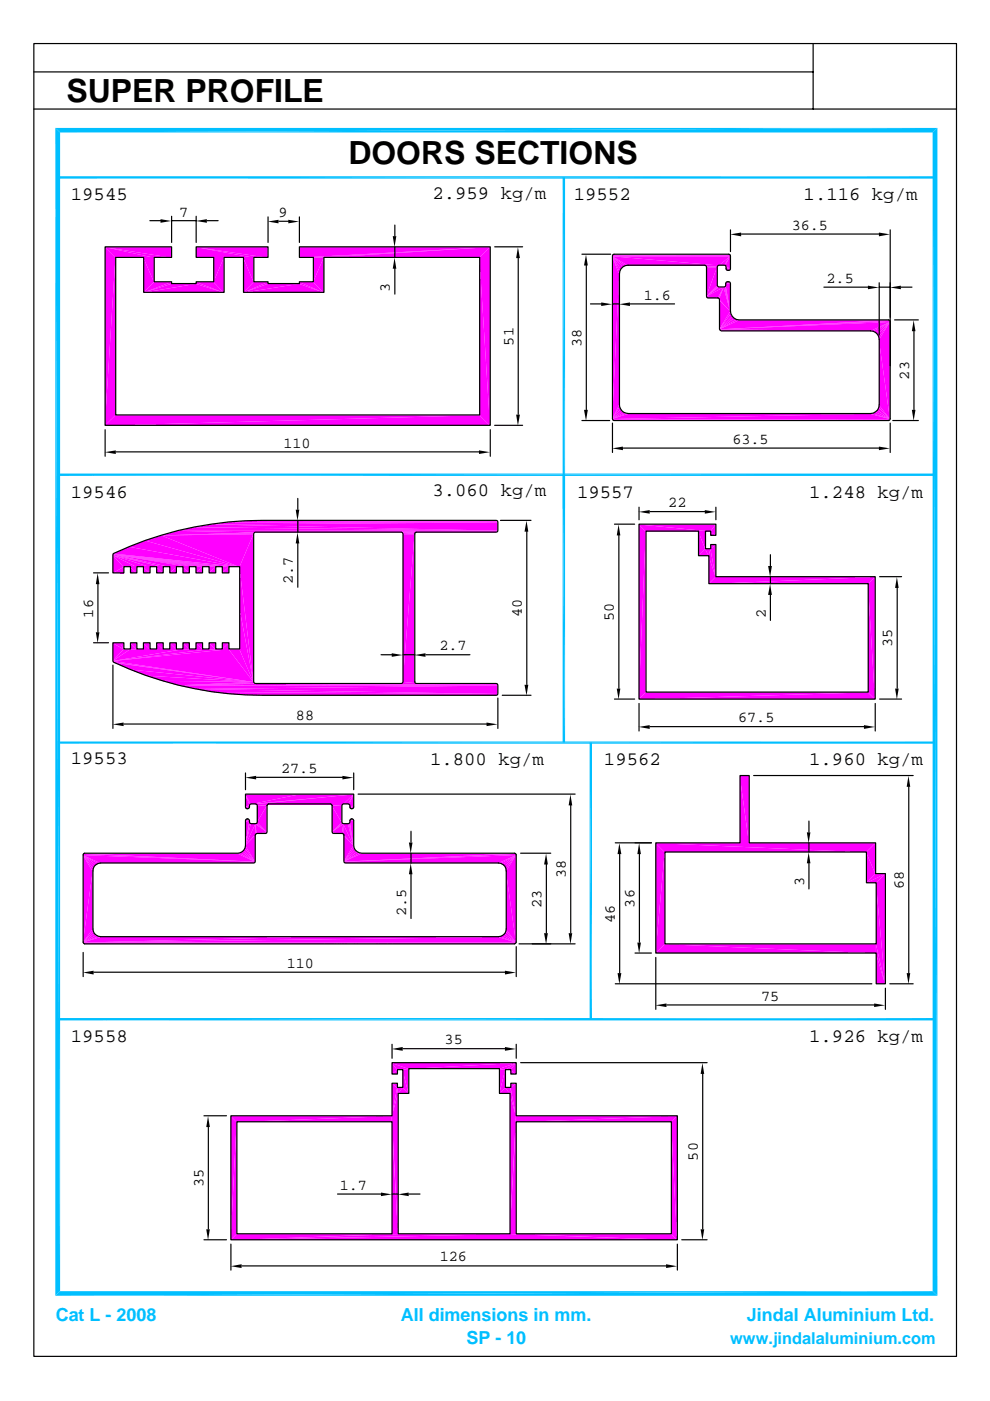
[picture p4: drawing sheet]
<svg xmlns="http://www.w3.org/2000/svg" width="210mm" height="297mm" viewBox="0 0 210 297" stroke-linecap="round" stroke-linejoin="round" font-family="sans-serif">
<path d="M129.8 88.9h58.9M129.8 89.1h58.8M130 89.2h58.5" fill="none" stroke="#f0f" stroke-width=".21"/>
<g fill="#f0f">
<path d="M129.8 88.8l54.7-1.1 4.2 1.1z"/>
<path d="M129.8 88.8l3.4-1.1h51.3z"/>
<path d="M129.8 88.8l2.9-1.1h.5z"/>
<path d="M184.5 87.7h.6l3.6 1.1z"/>
<path d="M129.8 88.8l2.4-1.3 .5 .2z"/>
<path d="M185.1 87.7l.5-.3 3.1 1.4z"/>
<path d="M129.8 88.8l2-1.6 .4 .3z"/>
<path d="M185.6 87.4l.4-.4 2.7 1.8z"/>
<path d="M131.5 86.8l.3 .4-2 1.6z"/>
<path d="M186.3 86.4l2.4 2.4-2.7-1.8z"/>
<path d="M131.3 86.3l.2 .5-1.7 2z"/>
<path d="M186.4 85.9l2.3 2.9-2.4-2.4z"/>
<path d="M131.3 85.8v.5l-1.5 2.5z"/>
<path d="M186.4 72l2.3 16.8-2.3-2.9z"/>
</g>
<path d="M152.6 70.1h31.9M152.7 70.2h31.8" fill="none" stroke="#f0f" stroke-width=".21"/>
<path d="M152.5 70h32" fill="none" stroke="#f0f" stroke-width=".38"/>
<g fill="#f0f">
<path d="M152.5 69.8l36.2-1.5-4.2 1.9z"/>
<path d="M184.5 70.2l4.2-1.9-3.6 2z"/>
<path d="M185.1 70.3l3.6-2-3.1 2.3z"/>
<path d="M185.6 70.6l3.1-2.3-2.7 2.7z"/>
<path d="M188.7 68.3l-2.4 3.2-.3-.5z"/>
<path d="M188.7 68.3l-2.3 3.7-.1-.5z"/>
<path d="M188.7 68.3v20.5l-2.3-16.8z"/>
<path d="M152.5 69.8l36.1-1.7 .1 .2z"/>
<path d="M152.5 69.8l36-1.9 .1 .2z"/>
<path d="M152.5 69.8l36-1.9z"/>
<path d="M152.5 69.8l4.2-1.9h31.6z"/>
<path d="M152.5 69.8l3.6-2 .6 .1z"/>
<path d="M152.5 69.8l3.1-2.3 .5 .3z"/>
<path d="M152.5 69.8l2.7-2.7 .4 .4z"/>
<path d="M154.9 66.6l.3 .5-2.7 2.7z"/>
<path d="M154.8 66l.1 .6-2.4 3.2z"/>
<path d="M152.5 63.6l2.3 2.4-2.3 3.8z"/>
<path d="M152.4 63.4l2.4 2.6z"/>
</g>
<path d="M149.8 63.1h2.3M149.9 63.2h2.2" fill="none" stroke="#f0f" stroke-width=".21"/>
<path d="M149.7 63h2.4" fill="none" stroke="#f0f" stroke-width=".38"/>
<g fill="#f0f">
<path d="M149.7 62.9l3.7-2-1.3 2.3z"/>
<path d="M153.4 60.9l-1.1 2.4-.2-.1z"/>
<path d="M153.4 60.9l-1 2.5-.1-.1z"/>
<path d="M153.4 60.9l1.4 5.1-2.4-2.6z"/>
<path d="M149.7 62.9l2.7-2h1z"/>
<path d="M153.4 60.9h.2l1.2 5.1z"/>
<path d="M149.7 62.9l2.5-2h.2z"/>
<path d="M153.8 60.7l1 5.3-1.2-5.1z"/>
<path d="M149.7 62.9l2.4-2.2 .1 .2z"/>
<path d="M153.8 60.6l1 5.4z"/>
<path d="M149.7 62.9l2.3-2.3 .1 .1z"/>
<path d="M153.8 60.2l1 5.8z"/>
<path d="M153.8 60.2h1v5.8z"/>
<path d="M153.8 60l1 .2h-1z"/>
<path d="M153.8 60h1v.2z"/>
<path d="M154 59.8l.8 .2h-1z"/>
<path d="M154 59.8h.6l.2 .2z"/>
<path d="M154 59.8h.6z"/>
<path d="M154.2 59.8h.4z"/>
<path d="M131.3 58.2v27.6l-1.5 3z"/>
<path d="M154.1 57.3l.3 .1z"/>
<path d="M154.1 57.3h.5z"/>
<path d="M153.9 57.2l.7 .1z"/>
<path d="M153.9 57.2h.9l-.2 .1z"/>
<path d="M153.9 57l.9 .2h-.9z"/>
<path d="M153.9 57h.9v.2z"/>
<path d="M152 56.7v3.9l-2.3 2.3z"/>
<path d="M153.9 56.7l.9 .3h-.9z"/>
<path d="M149.7 56.7h2.3l-2.3 6.2z"/>
</g>
<path d="M149.7 56.6h2.4" fill="none" stroke="#f0f" stroke-width=".21"/>
<path d="M153.8 56.5l1 .5-.9-.3z" fill="#f0f"/>
<path d="M149.6 56.6h2.5M149.6 56.4h2.6" fill="none" stroke="#f0f" stroke-width=".21"/>
<path d="M153.7 56.3l1.1 .7z" fill="#f0f"/>
<path d="M133.1 56.3h19.3M149.5 56.4h2.7" fill="none" stroke="#f0f" stroke-width=".21"/>
<g fill="#f0f">
<path d="M129.8 54.3l22.6 2h-19.3z"/>
<path d="M129.8 54.3l3.3 2-.6 .1z"/>
<path d="M129.8 54.3l2.7 2.1-.5 .2z"/>
<path d="M129.8 54.3l2.2 2.3-.4 .5z"/>
<path d="M129.8 54.3l1.8 2.8-.2 .5z"/>
<path d="M129.8 54.3l1.6 3.3-.1 .6z"/>
<path d="M129.8 54.3l1.5 3.9-1.5 30.6z"/>
<path d="M129.8 54.3h25l-2.4 2z"/>
<path d="M152.4 56.3l2.4-2-1.3 2z"/>
<path d="M154.8 54.3l-1.1 2h-.2z"/>
<path d="M154.8 54.3v2.7l-1.1-.7z"/>
</g>
<path d="M129.8 54.2h25M129.8 54.1h25M130 54h24.6" fill="none" stroke="#f0f" stroke-width=".21"/>
<g fill="#f0f">
<path d="M22.2 90.2l79.4-2.2 2.3 2.2z"/>
<path d="M22.2 90.2l2.3-2.2h77.1z"/>
<path d="M30.4 62l11.1-1.8 6 1.8z"/>
<path d="M30.4 62l5.9-1.8h5.2z"/>
<path d="M51.6 62l11.8-1.8 5.2 1.8z"/>
<path d="M51.6 62l5.2-1.8h6.6z"/>
<path d="M41.5 59.8l6 2.2-6-1.8z"/>
<path d="M41.5 59.8h3.8l2.2 2.2z"/>
<path d="M63.4 59.8l5.2 2.2-5.2-1.8z"/>
<path d="M63.4 59.8h3l2.2 2.2z"/>
<path d="M30.4 62l5.9-2.2v.4z"/>
<path d="M30.4 62l2.2-2.2h3.7z"/>
<path d="M51.6 62l5.2-2.2v.4z"/>
<path d="M53.8 59.8h3l-5.2 2.2z"/>
<path d="M24.5 54.6v33.4l-2.3 2.2z"/>
<path d="M30.4 54.6l2.2 5.2-2.2 2.2z"/>
<path d="M47.5 54.6v7.4l-2.2-2.2z"/>
<path d="M51.6 54.6l2.2 5.2-2.2 2.2z"/>
<path d="M68.6 54.6v7.4l-2.2-2.2z"/>
<path d="M101.6 54.6l2.3 35.6-2.3-2.2z"/>
<path d="M66.4 54.6h2.2l-2.2 5.2z"/>
<path d="M45.3 54.6h2.2l-2.2 5.2z"/>
</g>
<path d="M41.5 54.6h12.3" fill="none" stroke="#f0f" stroke-width=".21"/>
<path d="M51.6 54.6h2.2v5.2z" fill="#f0f"/>
<path d="M24.5 54.6h8.1" fill="none" stroke="#f0f" stroke-width=".21"/>
<g fill="#f0f">
<path d="M30.4 54.6h2.2v5.2z"/>
<path d="M41.5 52.4h15.3v2.2z"/>
<path d="M41.5 52.4l15.3 2.2h-3z"/>
<path d="M41.5 52.4l12.3 2.2h-12.3z"/>
<path d="M63.4 52.4h40.5l-40.5 2.2z"/>
<path d="M63.4 54.6l40.5-2.2-37.5 2.2z"/>
<path d="M66.4 54.6l37.5-2.2-35.3 2.2z"/>
<path d="M68.6 54.6l35.3-2.2-2.3 2.2z"/>
<path d="M101.6 54.6l2.3-2.2v37.8z"/>
<path d="M22.2 52.4h14.1v2.2z"/>
<path d="M22.2 52.4l14.1 2.2h-3.7z"/>
<path d="M22.2 52.4l10.4 2.2h-8.1z"/>
<path d="M22.2 52.4l2.3 2.2-2.3 35.6z"/>
</g>
<path d="M48.3 147.2h57.2M51.9 147.4h53.4M51.9 147.4h53.6M55.5 147.5h49.8" fill="none" stroke="#f0f" stroke-width=".21"/>
<path d="M48.3 147.3h57.2" fill="none" stroke="#f0f" stroke-width=".25"/>
<path d="M44.7 146.9h60.8" fill="none" stroke="#f0f" stroke-width=".42"/>
<g fill="#f0f">
<path d="M41.2 146.1l64.3 1-60.8-.4z"/>
<path d="M41.2 146.1l64.3-.7v1.7z"/>
<path d="M37.7 145.3l67.8 .1-64.3 .7z"/>
</g>
<path d="M37.7 145.3h67.8M54.1 145h51M85.2 144.9h2.9" fill="none" stroke="#f0f" stroke-width=".21"/>
<path d="M37.7 145.2h67.8" fill="none" stroke="#f0f" stroke-width=".3"/>
<path d="M37.7 145.1h67.6" fill="none" stroke="#f0f" stroke-width=".34"/>
<path d="M37.7 145.1h16.4" fill="none" stroke="#f0f" stroke-width=".38"/>
<path d="M37.7 145.3l16.1-.5 .1 .1z" fill="#f0f"/>
<path d="M85.2 144.9h2.7M85.3 144.7h2.6" fill="none" stroke="#f0f" stroke-width=".21"/>
<g fill="#f0f">
<path d="M37.7 145.3l16-.7 .1 .2z"/>
<path d="M34.2 144.3l19.5 .3-16 .7z"/>
<path d="M30.8 143.2l22.9 1.4-19.5-.3z"/>
<path d="M27.4 141.9l26.3 2.7-22.9-1.4z"/>
<path d="M24.1 140.5l29.6 4.1-26.3-2.7z"/>
<path d="M23.9 140.4l29.8 4.2z"/>
<path d="M23.9 140.2l29.8 4.4-29.8-4.2z"/>
<path d="M23.9 140.2l24.6-2.5 5.2 6.9z"/>
<path d="M48.5 137.7h2.3l2.9 6.9z"/>
<path d="M23.9 140.2l20.4-2.5h4.2z"/>
<path d="M23.9 140.2l14.8-2.5h5.6z"/>
</g>
<path d="M38.7 137.7h9.8" fill="none" stroke="#f0f" stroke-width=".21"/>
<path d="M23.9 140.2l3.7-2.5h11.1z" fill="#f0f"/>
<path d="M27.6 137.7h11.1M41.5 137.7h2.8" fill="none" stroke="#f0f" stroke-width=".21"/>
<path d="M26.2 137.7h1.4l-3.7 2.5z" fill="#f0f"/>
<path d="M27.6 137.7h13.9" fill="none" stroke="#f0f" stroke-width=".21"/>
<g fill="#f0f">
<path d="M25.5 136.3h.7v1.4z"/>
<path d="M23.9 136.3h1.6l.7 1.4z"/>
<path d="M23.9 136.3l2.3 1.4-2.3 2.5z"/>
<path d="M35.9 136.3h1.4v1.4z"/>
<path d="M35.9 136.3l1.4 1.4h-1.4z"/>
<path d="M27.6 136.3h1.4v1.4z"/>
<path d="M27.6 136.3l1.4 1.4h-1.4z"/>
<path d="M33.1 136.3h1.4v1.4z"/>
<path d="M33.1 136.3l1.4 1.4h-1.4z"/>
<path d="M30.4 136.3h1.3v1.4z"/>
<path d="M30.4 136.3l1.3 1.4h-1.3z"/>
<path d="M41.5 136.3h1.4v1.4z"/>
<path d="M41.5 136.3l1.4 1.4h-1.4z"/>
<path d="M44.3 136.3h1.4v1.4z"/>
<path d="M44.3 136.3l1.4 1.4h-1.4z"/>
<path d="M38.7 136.3h1.4v1.4z"/>
<path d="M38.7 136.3l1.4 1.4h-1.4z"/>
<path d="M47.1 136.3h1.4l-1.4 1.4z"/>
<path d="M47.1 137.7l1.4-1.4v1.4z"/>
<path d="M50.8 128.9l2.9 15.7-2.9-6.9z"/>
</g>
<path d="M23.9 121.5h2.3" fill="none" stroke="#f0f" stroke-width=".21"/>
<g fill="#f0f">
<path d="M47.1 121.5l1.4-1.3v1.3z"/>
<path d="M50.8 120.2l2.9 24.4-2.9-15.7z"/>
<path d="M44.3 121.5l1.4-1.3v1.3z"/>
<path d="M47.1 120.2h1.4l-1.4 1.3z"/>
<path d="M41.5 121.5l1.4-1.3v1.3z"/>
<path d="M44.3 120.2h1.4l-1.4 1.3z"/>
<path d="M23.9 121.5l2.3-1.3v1.3z"/>
<path d="M27.6 120.2l1.4 1.3h-1.4z"/>
</g>
<path d="M26.2 120.2h2.8" fill="none" stroke="#f0f" stroke-width=".21"/>
<g fill="#f0f">
<path d="M27.6 120.2h1.4v1.3z"/>
<path d="M30.4 120.2l1.3 1.3h-1.3z"/>
</g>
<path d="M29 120.2h2.7" fill="none" stroke="#f0f" stroke-width=".21"/>
<g fill="#f0f">
<path d="M30.4 120.2h1.3v1.3z"/>
<path d="M33.1 120.2l1.4 1.3h-1.4z"/>
<path d="M35.9 121.5l1.4-1.3v1.3z"/>
<path d="M38.7 120.2l1.4 1.3h-1.4z"/>
</g>
<path d="M37.3 120.2h2.8" fill="none" stroke="#f0f" stroke-width=".21"/>
<g fill="#f0f">
<path d="M38.7 120.2h1.4v1.3z"/>
<path d="M41.5 120.2h1.4l-1.4 1.3z"/>
</g>
<path d="M31.7 120.2h2.8" fill="none" stroke="#f0f" stroke-width=".21"/>
<path d="M33.1 120.2h1.4v1.3z" fill="#f0f"/>
<path d="M35.9 120.2h4.2" fill="none" stroke="#f0f" stroke-width=".21"/>
<g fill="#f0f">
<path d="M35.9 120.2h1.4l-1.4 1.3z"/>
<path d="M23.9 117.7l10.6 2.5h-2.8z"/>
<path d="M23.9 117.7l7.8 2.5h-2.7z"/>
<path d="M23.9 117.7l5.1 2.5h-2.8z"/>
<path d="M23.9 117.7l2.3 2.5-2.3 1.3z"/>
<path d="M23.9 117.5l10.6 2.7-10.6-2.5z"/>
<path d="M23.9 117.5l12 2.7h-1.4z"/>
<path d="M23.9 117.5l16.2 2.7h-4.2z"/>
<path d="M23.9 117.5l17.6 2.7h-1.4z"/>
<path d="M23.9 117.5l19 2.7h-1.4z"/>
<path d="M23.9 117.5l20.4 2.7h-1.4z"/>
<path d="M23.9 117.5l21.8 2.7h-1.4z"/>
<path d="M23.9 117.5l23.2 2.7h-1.4z"/>
<path d="M23.9 117.5l24.6 2.7h-1.4z"/>
<path d="M23.9 117.5l26.9 2.7h-2.3z"/>
<path d="M23.9 117.5l.2-.1 26.7 2.8z"/>
<path d="M24.1 117.4l3.3-1.5 23.4 4.3z"/>
<path d="M27.4 115.9l3.4-1.3 20 5.6z"/>
<path d="M30.8 114.6l3.4-1.1 16.6 6.7z"/>
<path d="M34.2 113.5l19.5-.2-2.9 6.9z"/>
<path d="M53.7 113.3v31.3l-2.9-24.4z"/>
<path d="M87.9 113.3v31.3h-2.5z"/>
<path d="M85.4 113.3h2.5l-2.5 31.3z"/>
<path d="M34.2 113.5l19.6-.4-.1 .2z"/>
</g>
<path d="M85.3 113.2h2.6" fill="none" stroke="#f0f" stroke-width=".21"/>
<path d="M34.2 113.5l19.7-.6-.1 .2z" fill="#f0f"/>
<path d="M85.2 113h2.9" fill="none" stroke="#f0f" stroke-width=".21"/>
<path d="M34.2 113.5l19.9-.6z" fill="#f0f"/>
<path d="M54.1 112.8h51.4M85 112.9h3.3M88.3 112.9h17" fill="none" stroke="#f0f" stroke-width=".21"/>
<path d="M37.7 112.7h67.8" fill="none" stroke="#f0f" stroke-width=".34"/>
<path d="M34.2 113.5l3.5-.9 16.4 .3z" fill="#f0f"/>
<path d="M37.7 112.6h67.8" fill="none" stroke="#f0f" stroke-width=".21"/>
<g fill="#f0f">
<path d="M37.7 112.6l3.5-.8 64.3 .7z"/>
<path d="M41.2 111.8l3.5-.6 60.8 1.3z"/>
<path d="M44.7 111.2l60.8-.4v1.7z"/>
<path d="M44.7 111.2l3.6-.5 57.2 .1z"/>
</g>
<path d="M48.3 110.7h57.2M51.9 110.5h53.6M51.9 110.4h53.4" fill="none" stroke="#f0f" stroke-width=".21"/>
<path d="M48.3 110.6h57.2" fill="none" stroke="#f0f" stroke-width=".25"/>
<g fill="#f0f">
<path d="M135.4 148.3l48.6-1.5 1.5 1.5z"/>
<path d="M136.9 146.8h47.1l-48.6 1.5z"/>
<path d="M184 123.8l1.5 24.5-1.5-1.5z"/>
<path d="M150.2 123.8l35.3-1.5-1.5 1.5z"/>
<path d="M184 123.8l1.5-1.5v26z"/>
<path d="M151.7 122.3h33.8l-35.3 1.5z"/>
<path d="M150.2 117.9l1.5 4.4-1.5 1.5z"/>
<path d="M148 117.9l1.5-1.5 .7 1.5z"/>
<path d="M149.5 116.4h1.1l-.4 1.5z"/>
<path d="M150.6 116.4l1.1 5.9-1.5-4.4z"/>
<path d="M150.6 115.5h1.1l-1.1 .9z"/>
<path d="M150.6 116.4l1.1-.9v6.8z"/>
<path d="M136.9 112.7v34.1l-1.5 1.5z"/>
<path d="M148 112.7l1.5 3.7-1.5 1.5z"/>
</g>
<path d="M136.9 112.7h12.6" fill="none" stroke="#f0f" stroke-width=".21"/>
<path d="M148 112.7h1.5v3.7z" fill="#f0f"/>
<path d="M136.9 112.7h13.7" fill="none" stroke="#f0f" stroke-width=".21"/>
<g fill="#f0f">
<path d="M150.6 112.7l1.1 .9h-1.1z"/>
<path d="M135.4 111.2l15.2 1.5h-13.7z"/>
<path d="M135.4 111.2l1.5 1.5-1.5 35.6z"/>
<path d="M135.4 111.2h16.3l-1.1 1.5z"/>
<path d="M151.7 111.2v2.4l-1.1-.9z"/>
</g>
<path d="M17.6 199.9h91.8M17.7 200.1h91.6" fill="none" stroke="#f0f" stroke-width=".21"/>
<g fill="#f0f">
<path d="M17.6 199.8l88-1.1 3.8 1.1z"/>
<path d="M17.6 199.8l45.9-1.1h42.1z"/>
<path d="M17.6 199.8l3.7-1.1h42.2z"/>
<path d="M17.6 199.8l3.2-1.2 .5 .1z"/>
<path d="M105.6 198.7l.5-.1 3.3 1.2z"/>
<path d="M17.6 199.8l2.7-1.5 .5 .3z"/>
<path d="M106.1 198.6l.5-.3 2.8 1.5z"/>
<path d="M17.6 199.8l2.3-1.8 .4 .3z"/>
<path d="M106.6 198.3l.4-.3 2.4 1.8z"/>
<path d="M19.7 197.5l.2 .5-2.3 1.8z"/>
<path d="M107.2 197.5l2.2 2.3-2.4-1.8z"/>
<path d="M19.6 197l.1 .5-2.1 2.3z"/>
<path d="M107.3 197l2.1 2.8-2.2-2.3z"/>
<path d="M19.6 184.7v12.3l-2 2.8z"/>
<path d="M107.3 184.7l2.1 15.1-2.1-2.8z"/>
</g>
<path d="M21.3 183h32.7M72.9 183h32.7" fill="none" stroke="#f0f" stroke-width=".21"/>
<path d="M21.3 182.9h32.8M72.9 182.9h32.7" fill="none" stroke="#f0f" stroke-width=".34"/>
<g fill="#f0f">
<path d="M17.6 181.3l36.5 1.4-32.8 .3z"/>
<path d="M17.6 181.3l3.7 1.7-.5 .1z"/>
<path d="M17.6 181.3l3.2 1.8-.5 .3z"/>
<path d="M17.6 181.3l2.7 2.1-.4 .3z"/>
<path d="M17.6 181.3l2.3 2.4-.2 .5z"/>
<path d="M17.6 181.3l2.1 2.9-.1 .5z"/>
<path d="M17.6 181.3l2 3.4-2 15.1z"/>
<path d="M72.9 182.7l36.5-1.4-3.8 1.7z"/>
<path d="M105.6 183l3.8-1.7-3.3 1.8z"/>
<path d="M106.1 183.1l3.3-1.8-2.8 2.1z"/>
<path d="M106.6 183.4l2.8-2.1-2.4 2.4z"/>
<path d="M109.4 181.3l-2.2 2.9-.2-.5z"/>
<path d="M109.4 181.3l-2.1 3.4-.1-.5z"/>
<path d="M109.4 181.3v18.5l-2.1-15.1z"/>
<path d="M17.7 181l36.4 1.7-36.5-1.4z"/>
<path d="M72.9 182.7l36.4-1.7 .1 .3z"/>
<path d="M17.7 181l36.4 1.7z"/>
<path d="M17.9 181h32.4l3.8 1.7z"/>
<path d="M72.9 182.7l36.4-1.7z"/>
<path d="M72.9 182.7l3.7-1.7h32.5z"/>
<path d="M50.3 181l.5-.1 3.3 1.8z"/>
<path d="M72.9 182.7l3.2-1.8 .5 .1z"/>
<path d="M50.8 180.9l.5-.3 2.8 2.1z"/>
<path d="M72.9 182.7l2.7-2.1 .5 .3z"/>
<path d="M51.6 180.3l2.5 2.4-2.8-2.1z"/>
<path d="M75.3 180.3l.3 .3-2.7 2.1z"/>
<path d="M51.9 179.8l2.2 2.9-2.5-2.4z"/>
<path d="M75 179.8l.3 .5-2.4 2.4z"/>
<path d="M52 179.3l2.1 3.4-2.2-2.9z"/>
<path d="M74.9 179.3l.1 .5-2.1 2.9z"/>
<path d="M54.1 177.1v5.6l-2.1-3.4z"/>
<path d="M72.9 177.1l2 2.2-2 3.4z"/>
<path d="M54.2 176.9l-2.2 2.4z"/>
<path d="M72.8 176.9l2.1 2.4z"/>
</g>
<path d="M54.4 176.7h2.1M70.4 176.7h2.1" fill="none" stroke="#f0f" stroke-width=".21"/>
<path d="M54.4 176.6h2.2M70.4 176.6h2.1" fill="none" stroke="#f0f" stroke-width=".34"/>
<path d="M54.1 174.7l2.5 1.7-2.2 .4z" fill="#f0f"/>
<path d="M54.3 174.7v2.2" fill="none" stroke="#f0f" stroke-width=".25"/>
<g fill="#f0f">
<path d="M54.1 174.7l.1 2.2-2.2 2.4z"/>
<path d="M53.2 174.7h.9l-2.1 4.6z"/>
<path d="M70.4 176.4l2.4-1.7-.3 2.1z"/>
</g>
<path d="M72.6 174.7v2.2" fill="none" stroke="#f0f" stroke-width=".25"/>
<g fill="#f0f">
<path d="M72.8 174.7l2.1 4.6-2.1-2.4z"/>
<path d="M72.8 174.7h1l1.1 4.6z"/>
<path d="M54.1 174.7l.3-.1 2.2 1.8z"/>
<path d="M73.8 174.7l.2-.1 .9 4.7z"/>
<path d="M70.4 176.4l2.1-1.8 .3 .1z"/>
<path d="M52.9 174.6l.3 .1-1.2 4.6z"/>
<path d="M54.5 174.4l2.1 2-2.2-1.8z"/>
<path d="M74.1 174.4l.8 4.9-.9-4.7z"/>
<path d="M72.4 174.4l.1 .2-2.1 1.8z"/>
<path d="M52.8 174.4l.1 .2-.9 4.7z"/>
<path d="M74.1 174l.8 5.3z"/>
<path d="M52 174l.8 .4-.8 4.9z"/>
<path d="M52 174h.8v.4z"/>
<path d="M74.1 174h.8v5.3z"/>
<path d="M74.2 173.8l.7 .2h-.8z"/>
<path d="M52.1 173.8l.7 .2h-.8z"/>
<path d="M52.1 173.8h.6l.1 .2z"/>
<path d="M74.2 173.8h.6l.1 .2z"/>
<path d="M52.3 173.7l.4 .1z"/>
<path d="M52.1 173.8l.2-.1 .4 .1z"/>
<path d="M74.4 173.7l.4 .1z"/>
<path d="M74.2 173.8l.2-.1 .4 .1z"/>
<path d="M74.2 171.4l.4 .1z"/>
<path d="M52.1 171.4l.4 .1z"/>
<path d="M74.2 171.4h.6z"/>
<path d="M52.1 171.4h.6z"/>
<path d="M52 171.2l.7 .2h-.6z"/>
<path d="M74.2 171.4l.7-.2-.1 .2z"/>
<path d="M74.1 171.2h.8l-.7 .2z"/>
<path d="M52 171.2h.8l-.1 .2z"/>
<path d="M56.6 170.8v5.6l-2.1-2z"/>
<path d="M54.5 170.8h2.1l-2.1 3.6z"/>
<path d="M74.1 170.8l.8 .4h-.8z"/>
<path d="M52 171.2l.8-.4v.4z"/>
<path d="M70.4 170.8l2 3.6-2 2z"/>
<path d="M70.4 170.8h2v3.6z"/>
</g>
<path d="M54.4 170.7h2.2" fill="none" stroke="#f0f" stroke-width=".21"/>
<path d="M74 170.6l.9 .6-.8-.4z" fill="#f0f"/>
<path d="M54.4 170.7h2.3M70.2 170.7h2.3" fill="none" stroke="#f0f" stroke-width=".21"/>
<path d="M52 171.2l.9-.6-.1 .2z" fill="#f0f"/>
<path d="M54.1 170.6h2.8M54.1 170.5h18.7M70 170.6h2.8" fill="none" stroke="#f0f" stroke-width=".21"/>
<g fill="#f0f">
<path d="M52 168.4l1.2 2.1-.3 .1z"/>
<path d="M52 168.4l.9 2.2-.9 .6z"/>
<path d="M53.2 170.5l10.3-2.1h11.4z"/>
<path d="M52 168.4h11.5l-10.3 2.1z"/>
<path d="M53.2 170.5l21.7-2.1z"/>
<path d="M54.1 170.5l20.8-2.1-2.1 2.1z"/>
<path d="M72.8 170.5l2.1-2.1-1.1 2.1z"/>
<path d="M74.9 168.4l-.9 2.2-.2-.1z"/>
<path d="M74.9 168.4v2.8l-.9-.6z"/>
<path d="M185.7 202.1l2 6.5h-2z"/>
<path d="M140.9 200.2h44.8v1.9z"/>
<path d="M185.7 200.2l2 8.4-2-6.5z"/>
<path d="M139 202.1l1.9-1.9 44.8 1.9z"/>
<path d="M185.7 187.2l2 21.4-2-8.4z"/>
<path d="M183.6 187.2l4.1-1.9-2 1.9z"/>
<path d="M185.7 187.2l2-1.9v23.3z"/>
<path d="M183.6 187.2l2-1.9h2.1z"/>
<path d="M140.9 180.7v19.5l-1.9 1.9z"/>
<path d="M183.6 180.7l2 4.6-2 1.9z"/>
<path d="M183.6 180.7l2-1.9v6.5z"/>
<path d="M139 178.8h46.6l-2 1.9z"/>
<path d="M139 178.8l44.6 1.9h-42.7z"/>
<path d="M139 178.8l1.9 1.9-1.9 21.4z"/>
</g>
<path d="M139 178.8h46.6" fill="none" stroke="#f0f" stroke-width=".21"/>
<g fill="#f0f">
<path d="M156.8 164.5l2 14.3h-2z"/>
<path d="M156.8 164.5h2v14.3z"/>
<path d="M48.9 262.9l59.2-1.3 35.5 1.3z"/>
<path d="M48.9 262.9l35.5-1.3h23.7z"/>
<path d="M108.1 261.6l35.5 1.3z"/>
<path d="M109.4 261.6h32.9l1.3 1.3z"/>
<path d="M48.9 262.9l35.5-1.3z"/>
<path d="M50.2 261.6h32.9l-34.2 1.3z"/>
<path d="M50.2 237.9v23.7l-1.3 1.3z"/>
<path d="M83.1 237.9l1.3 23.7h-1.3z"/>
<path d="M109.4 237.9v23.7h-1.3z"/>
<path d="M142.3 237.9l1.3 25-1.3-1.3z"/>
<path d="M109.4 237.9l34.2-1.3-1.3 1.3z"/>
<path d="M142.3 237.9l1.3-1.3v26.3z"/>
<path d="M109.4 236.6h34.2l-34.2 1.3z"/>
<path d="M109.4 236.6l-1.3 25z"/>
<path d="M48.9 236.6l1.3 1.3-1.3 25z"/>
<path d="M48.9 236.6h34.2l-32.9 1.3z"/>
<path d="M50.2 237.9l32.9-1.3v1.3z"/>
<path d="M83.1 236.6l1.3 25z"/>
<path d="M108.1 231.9l1.3 4.7-1.3 25z"/>
<path d="M84.4 231.9v29.7l-1.3-25z"/>
<path d="M105.8 231.9l1.3-1.3 1 1.3z"/>
<path d="M107.1 230.6h1.1l-.1 1.3z"/>
<path d="M108.2 230.6l1.2 6-1.3-4.7z"/>
<path d="M85.3 230.6l1.3 1.3h-2.2z"/>
<path d="M84.2 230.6h1.1l-.9 1.3z"/>
<path d="M84.2 230.6l.2 1.3-1.3 4.7z"/>
<path d="M108.2 229.7h1.2l-1.2 .9z"/>
<path d="M108.2 230.6l1.2-.9v6.9z"/>
<path d="M83.1 229.7h1.1v.9z"/>
<path d="M83.1 229.7l1.1 .9-1.1 6z"/>
<path d="M83.1 227.8l1.1-.9v.9z"/>
<path d="M85.3 226.9l1.3 5-1.3-1.3z"/>
<path d="M107.1 226.9v3.7l-1.3 1.3z"/>
<path d="M108.2 226.9l1.2 .9h-1.2z"/>
</g>
<path d="M84.2 226.7h2.4" fill="none" stroke="#f0f" stroke-width=".21"/>
<g fill="#f0f">
<path d="M85.3 226.9l1.3-.3v5.3z"/>
<path d="M105.8 226.6l1.3 .3-1.3 5z"/>
<path d="M83.1 225.4l3.5 1.2-2.4 .3z"/>
<path d="M83.1 225.4l1.1 1.5-1.1 .9z"/>
<path d="M83.1 225.4h26.3l-22.8 1.2z"/>
<path d="M86.6 226.6l22.8-1.2-3.6 1.2z"/>
<path d="M105.8 226.6l3.6-1.2-2.3 1.5z"/>
<path d="M107.1 226.9l2.3-1.5-1.2 1.5z"/>
<path d="M109.4 225.4v2.4l-1.2-.9z"/>
</g>
<g fill="none" stroke="#000" stroke-width=".25">
<path d="M123.4 53.9h6.1M124.3 56.2v30.6M131.7 57l.4-.4 1.1-.4 16.4 .1 .2 .3v6.4l.3 .2h2.1l.3 .2v6.4l.4 .4h31.7a1.82 1.82 0 0 1 1.8 1.8v13.8a1.82 1.82 0 0 1-1.8 1.9h-51.4a1.88 1.88 0 0 1-1.9-1.9v-27.7zM154.9 48.7v4.6M157.2 49.6h29.2M186.4 60v11M188.7 48.7v40.1l-.1 .3h-58.6l-.1-.3v-34.7l.3-.2h24.3l.3 .2 .1 .2v2.6a.47 .47 0 0 1-.5 .4 .47 .47 0 0 1-.5-.4l-.1-.6-1.3-.1-.3 .2-.1 4.1 .4 .3h1.2l.3-1h.7l.1 .2 .1 6a1.91 1.91 0 0 0 1.8 1.8h31.7l.3 .2v.2M125.2 64.4h2.3M129.9 64.4h1.4M133.6 64.4h9.4M174.7 60.9h9.4M186.4 60.9h2.3"/>
<path d="M189.7 67.8h5M191.1 60.9h2.3M193.8 70.2v16.6M123.4 89.2h5.9M129.9 89.7v6.2M132.1 95h54.3M188.7 89.7v6.2M189.3 89.2h5.4"/>
</g>
<path d="M124.2 54l.4 2.3h-.8zM154.8 49.7l2.3-.4v.8zM186.4 49.3l2.3 .4-2.3 .4zM127.5 64.1l2.3 .4-2.3 .4zM131.3 64.5l2.3-.4v.8zM184 60.6l2.4 .3-2.4 .4zM188.7 60.9l2.3-.3v.7zM193.7 67.9l.4 2.3h-.8zM123.8 86.9h.8l-.4 2.3zM129.8 95.1l2.3-.4v.7zM186.4 94.7l2.3 .4-2.3 .3zM193.3 86.9h.8l-.4 2.3z" fill="#000"/>
<g fill="#00bfff">
<path d="M197.7 28.1l1.1-1v247.6z"/>
<path d="M197.7 28.1l1.1 246.6-1.1-.9z"/>
<path d="M11.7 274.7l186-.9 1.1 .9z"/>
<path d="M11.7 274.7l1-.9h185z"/>
<path d="M11.7 27.1l1 246.7-1 .9z"/>
<path d="M11.7 27.1l1 1v245.7z"/>
<path d="M11.7 27.1h187.1l-186.1 1z"/>
<path d="M12.7 28.1l186.1-1-1.1 1z"/>
<path d="M12.2 37.4h186l-186 .5z"/>
<path d="M12.2 37.9l186-.5v.5z"/>
<path d="M12.2 100.4h186l-186 .5z"/>
<path d="M12.2 100.9l186-.5v.5z"/>
<path d="M119.3 37.6h.5v70.3z"/>
<path d="M119.3 37.6l.5 70.3h-.5z"/>
<path d="M12.2 157.2h186l-186 .5z"/>
<path d="M12.2 157.7l186-.5v.5z"/>
<path d="M119.3 100.7h.5v56.7z"/>
<path d="M119.3 100.7l.5 56.7h-.5z"/>
<path d="M12.2 215.8h186l-186 .6z"/>
<path d="M12.2 216.4l186-.6v.6z"/>
<path d="M125 157.4h.5v58.7z"/>
<path d="M125 157.4l.5 58.7h-.5z"/>
</g>
<g fill="none" stroke="#000" stroke-width=".25">
<path d="M7.2 9.2h195.6v278.4h-195.6zM7.2 15.2h165.2M172.4 9.2v13.9M7.2 23.1h195.6M22.3 52.3h14.1v2.3h-3.7v5.1h3.7v.4h5.2v-.4h3.7v-5.1h-3.7v-2.3h15.2v2.3h-3v5.1h3v.4h6.7v-.4h2.9v-5.1h-2.9v-2.3h40.4v37.9h-81.6zM24.5 54.6h6v7.4h17v-7.4h4.1v7.4h17.1v-7.4h33v33.4h-77.2zM31.8 46.8h2.3M36.4 45.9v5.5M36.4 46.8h5.2M41.6 45.9v5.5M43.9 46.8h2.3M56.8 46v5.4"/>
<path d="M59.1 46.9h2.1M63.5 46v5.4M83.7 47.7v2.3M83.7 52.3v2.3M83.7 56.9v5.5M104.9 52.3h5.9M109.9 54.7v33.1M22.3 91.1v5.6M24.6 95.8h77M103.9 91.1v5.6M104.9 90.2h5.9M24 117.4a72.5 72.5 0 0 1 31.6-7.1h49.6l.2 .1 .2 .3v1.7l-.1 .3-.3 .1h-16.9l-.3 .2-.1 .2 .1 31.5 .3 .2h16.9l.2 .1 .2 .3v1.8l-.2 .3h-49.8a72.5 72.5 0 0 1-31.6-7.1l-.1-4h2.4v1.3h1.4v-1.3h1.3v1.3h1.4v-1.3h1.4v1.3h1.4v-1.3h1.4v1.3h1.4v-1.3h1.4v1.3h1.4v-1.3h1.4v1.3h1.4v-1.3h1.3v1.3h1.4v-1.3h1.4v1.3h1.4v-1.3h1.4v1.3h2.3v-17.5h-2.3v1.4h-1.4v-1.4h-1.4v1.4h-1.4v-1.4h-1.4v1.4h-1.3v-1.4h-1.4v1.4h-1.4v-1.4h-1.4v1.4h-1.4v-1.4h-1.4v1.4h-1.4v-1.4h-1.4v1.4h-1.4v-1.4h-1.4v1.4h-1.3v-1.4h-1.4v1.4h-2.4z"/>
<path d="M53.9 113l.3-.2h30.9l.3 .2v31.5l-.2 .4h-31l-.3-.2zM63.1 105.7v2.3M63.1 110.3v2.5M63.1 115.2v9.3M106.1 110.3h6.5M111.7 112.7v32.4M130.3 111.1h4.3M131.2 113.5v32.4M135.5 111.1h16.3v2.4h-1.1v-.9h-1.1v3.7h1.1v-.8h1.1v6.8h33.8v25.9h-50.1zM135.5 107.5v2.7M137 112.6h11.1v5.2h2.2v5.9h33.8v23h-47.1zM137.8 108.5h11.7"/>
<path d="M151.8 107.5v2.7M163.3 117.6v2.3M19.8 121.5h3.2M19.8 136.3h3.2M20.8 123.8v10.2M80.8 138.8h2.3M85.4 138.8h2.5M90.3 138.8h9.3M163.3 122.3v1.4M163.3 126.1v5.4M186.5 122.3h4.7M190.2 124.6v21.3"/>
<path d="M23.9 141v13.4M26.3 153.5h76.9M105.6 148v6.4M106.5 147.4h6.1M130.3 148.2h4.3M135.5 149.1v5.9M137.8 154.1h45.4M185.6 149.1v5.9M186.5 148.2h4.7M52 163.9v3.5M54.4 164.8h18.3M75 163.9v3.5"/>
<path d="M75.9 168.4h46M87.1 176.2v2.4M121 170.7v27.1M130.5 178.7h7.6M139 178.7h17.9v-14.3h2v14.3h26.8v6.5h2v23.4h-1.9v-6.5h-46.8zM159.8 164.4h33.8M171.5 174.1v2.3M171.5 178.7v1.9M192.7 166.8v39.5M17.7 181l32.7-.1a1.69 1.69 0 0 0 1.6-1.7v-5.2l.1-.3 .5-.1a.85 .85 0 0 1 .4 .9l1.2 .1 .3-.1v-.2v-3.7l-.3-.2-1.2 .2a.72 .72 0 0 1-.6 .9l-.3-.1-.1-.3v-2.7h23v2.7a.45 .45 0 0 1-.7 .3 .85 .85 0 0 0-.4-1h-1.1l-.3 .4 .1 3.7 1.3 .1a.83 .83 0 0 0 .4-.9l.4-.1 .3 .4v5.2a1.69 1.69 0 0 0 1.7 1.7l32.6 .1 .2 .2v18.6l-.4 .3h-91.2l-.3-.3zM20 183.6l.8-.5 .6-.1 32.6-.1 .1-5.9 .4-.3 2-.1 .1-5.8 .4-.4h13.1l.2 .2 .1 .2v5.6l.1 .2 .3 .1h1.8l.2 .1 .1 5.8 .1 .3 .3 .1h32.4a1.69 1.69 0 0 1 1.6 1.7v12.2a1.61 1.61 0 0 1-1.6 1.7h-84.3a1.7 1.7 0 0 1-1.7-1.7v-12.2zM87.1 180.9v2.1"/>
<path d="M87.1 185.3v9.4M110.4 180.9h6.4M115.8 183.2v14.6M131.4 181v25.3M135.6 181v18.8M141 180.6h42.7v6.6h2.1v12.9h-44.8zM171.5 183v5.5M17.6 201.9v5.2M19.9 206.1h87.2M109.5 200.7v6.4M110 200.1h11.9M130.5 208.6h54.3"/>
<path d="M134.6 202.1h3.5M139 203v11M141.4 213.1h44M187.7 209.5v4.5M188.7 208.6h4.9M43.2 236.6h4.8M44.2 238.9v21.7M49 236.6h34.1v-6.9h1.2v.9h1.1v-3.8h-1.1v.9h-1.2v-2.4h26.4v2.4h-1.2v-.9h-1.1v3.8h1.1v-.9h1.2v6.9h34.1v26.3h-94.6zM50.2 237.8h32.9v23.8h-32.9zM83.1 221.4v3M85.4 222.3h21.7M86.7 226.6h19.2v5.2h2.2v29.8h-23.7v-29.8h2.3z"/>
<path d="M109.5 237.8h32.8v23.8h-32.8zM109.5 221.4v3M110.4 225.3h39.5M149 227.6v33M71.6 253.2h9.2M83.1 253.2h1.3M86.7 253.2h2.3M43.2 262.9h4.8M49 263.8v5.5M51.3 268.4h90M143.6 263.8v5.5M144.5 262.9h5.4"/>
</g>
<g fill="#000">
<path d="M34 46.5l2.3 .3-2.3 .4zM41.5 46.8l2.4-.3v.7zM56.8 47l2.3-.4v.8zM61.1 46.6l2.3 .4-2.3 .4zM83.3 50.1h.7l-.3 2.3zM83.7 54.6l.3 2.4h-.7zM109.8 52.4l.4 2.3h-.8zM22.2 95.9l2.4-.4v.8zM101.6 95.5l2.3 .4-2.3 .4zM109.4 87.9h.8l-.4 2.3zM62.7 108.1h.8l-.4 2.3zM63.1 112.9l.4 2.3h-.8z"/>
<path d="M111.6 110.4l.4 2.3h-.8zM131.1 111.2l.4 2.3h-.7zM135.4 108.5l2.4-.4v.8zM149.4 108.1l2.3 .4-2.3 .4zM20.7 121.5l.4 2.4h-.8zM20.3 134.1h.8l-.4 2.2zM83.1 138.5l2.3 .4-2.3 .4zM87.9 138.9l2.3-.4v.8zM162.9 120h.8l-.4 2.3zM163.3 123.8l.4 2.3h-.8zM190.2 122.3l.3 2.4h-.7zM23.9 153.6l2.3-.4v.8z"/>
<path d="M103.2 153.2l2.3 .4-2.3 .4zM111.2 145.2h.8l-.4 2.3zM130.8 146h.7l-.4 2.3zM135.4 154.1l2.4-.4v.8zM183.2 153.7l2.3 .4-2.3 .4zM189.8 146h.7l-.3 2.3zM52 164.9l2.3-.4v.8zM72.6 164.5l2.3 .4-2.3 .4zM86.7 178.6h.8l-.4 2.4zM120.9 168.4l.4 2.4h-.7zM171.1 176.5h.7l-.4 2.3zM192.6 164.5l.4 2.3h-.8z"/>
<path d="M87.1 183l.4 2.4h-.8zM115.8 181l.4 2.3h-.8zM115.4 197.9h.8l-.4 2.3zM120.6 197.9h.7l-.4 2.3zM131.3 178.8l.4 2.3h-.8zM135.1 199.8h.8l-.4 2.3zM135.5 178.8l.4 2.3h-.8zM171.4 180.7l.4 2.3h-.7zM17.6 206.2l2.3-.4v.8zM107.1 205.8l2.3 .4-2.3 .4zM130.9 206.3h.8l-.4 2.3zM139 213.1l2.3-.3v.7z"/>
<path d="M185.3 212.8l2.4 .3-2.4 .4zM192.2 206.3h.8l-.4 2.3zM44.1 236.6l.4 2.4h-.8zM83.1 222.4l2.3-.4v.8zM107.1 222l2.3 .4-2.3 .4zM148.9 225.4l.4 2.3h-.8zM80.8 252.8l2.3 .4-2.3 .4zM84.4 253.2l2.3-.4v.8zM43.7 260.6h.8l-.4 2.3zM48.9 268.5l2.3-.5v.8zM141.2 268l2.4 .5-2.4 .3zM148.5 260.6h.8l-.4 2.3z"/>
</g>
<g font-size="6.8">
<text x="14.1" y="21.5">SUPER PROFILE</text>
<text x="73.9" y="34.7">DOORS SECTIONS</text>
</g>
<g font-size="4">
<text x="15" y="42.5">19545</text>
<text x="91.7" y="42.2">2.959 kg/m</text>
<text x="121.7" y="42.5">19552</text>
<text x="170.4" y="42.5">1.116 kg/m</text>
<text x="15" y="105.5">19546</text>
<text x="91.7" y="105.2">3.060 kg/m</text>
<text x="122.3" y="105.5">19557</text>
<text x="171.6" y="105.5">1.248 kg/m</text>
<text x="15" y="161.9">19553</text>
<text x="91.2" y="162.3">1.800 kg/m</text>
<text x="128.1" y="162.3">19562</text>
<text x="171.6" y="162.3">1.960 kg/m</text>
<text x="15" y="221">19558</text>
<text x="171.6" y="221">1.926 kg/m</text>
</g>
<g font-size="3.8" fill="#00bfff">
<text x="11.8" y="280.1">Cat L - 2008</text>
<text x="85" y="280.1">All dimensions in mm.</text>
<text x="158.4" y="280.1">Jindal Aluminium Ltd.</text>
<text x="98.9" y="285.1">SP - 10</text>
</g>
<text font-size="3.5" fill="#00bfff" x="154.8" y="284.9">www.jindalaluminium.com</text>
<g font-size="3.2">
<text x="38" y="45.9">7</text>
<text x="59.1" y="46">9</text>
<text x="167.9" y="48.7">36.5</text>
<text x="175.3" y="60">2.5</text>
<text x="82.7" y="61.8" transform="rotate(-90 82.7 61.8)">3</text>
<text x="136.5" y="63.5">1.6</text>
<text x="108.8" y="73.3" transform="rotate(-90 108.8 73.3)">51</text>
<text x="123.3" y="73.5" transform="rotate(-90 123.3 73.5)">38</text>
<text x="192.7" y="80.5" transform="rotate(-90 192.7 80.5)">23</text>
<text x="60.1" y="94.9">110</text>
<text x="155.3" y="94.1">63.5</text>
<text x="141.7" y="107.6">22</text>
<text x="62.1" y="123.9" transform="rotate(-90 62.1 123.9)">2.7</text>
<text x="19.7" y="130.9" transform="rotate(-90 19.7 130.9)">16</text>
<text x="110.7" y="130.9" transform="rotate(-90 110.7 130.9)">40</text>
<text x="130.2" y="131.7" transform="rotate(-90 130.2 131.7)">50</text>
<text x="162.3" y="130.9" transform="rotate(-90 162.3 130.9)">2</text>
<text x="93.2" y="137.9">2.7</text>
<text x="189.2" y="137.3" transform="rotate(-90 189.2 137.3)">35</text>
<text x="62.7" y="152.6">88</text>
<text x="156.5" y="153.1">67.5</text>
<text x="59.6" y="163.9">27.5</text>
<text x="120" y="186.2" transform="rotate(-90 120 186.2)">38</text>
<text x="170.5" y="187.9" transform="rotate(-90 170.5 187.9)">3</text>
<text x="191.6" y="188.5" transform="rotate(-90 191.6 188.5)">68</text>
<text x="86.1" y="194.1" transform="rotate(-90 86.1 194.1)">2.5</text>
<text x="114.8" y="192.5" transform="rotate(-90 114.8 192.5)">23</text>
<text x="130.3" y="195.7" transform="rotate(-90 130.3 195.7)">46</text>
<text x="134.5" y="192.4" transform="rotate(-90 134.5 192.4)">36</text>
<text x="60.8" y="205.2">110</text>
<text x="161.4" y="212.2">75</text>
<text x="94.3" y="221.4">35</text>
<text x="43.1" y="251.7" transform="rotate(-90 43.1 251.7)">35</text>
<text x="148" y="246.1" transform="rotate(-90 148 246.1)">50</text>
<text x="72.1" y="252.3">1.7</text>
<text x="93.3" y="267.4">126</text>
</g>
</svg>
